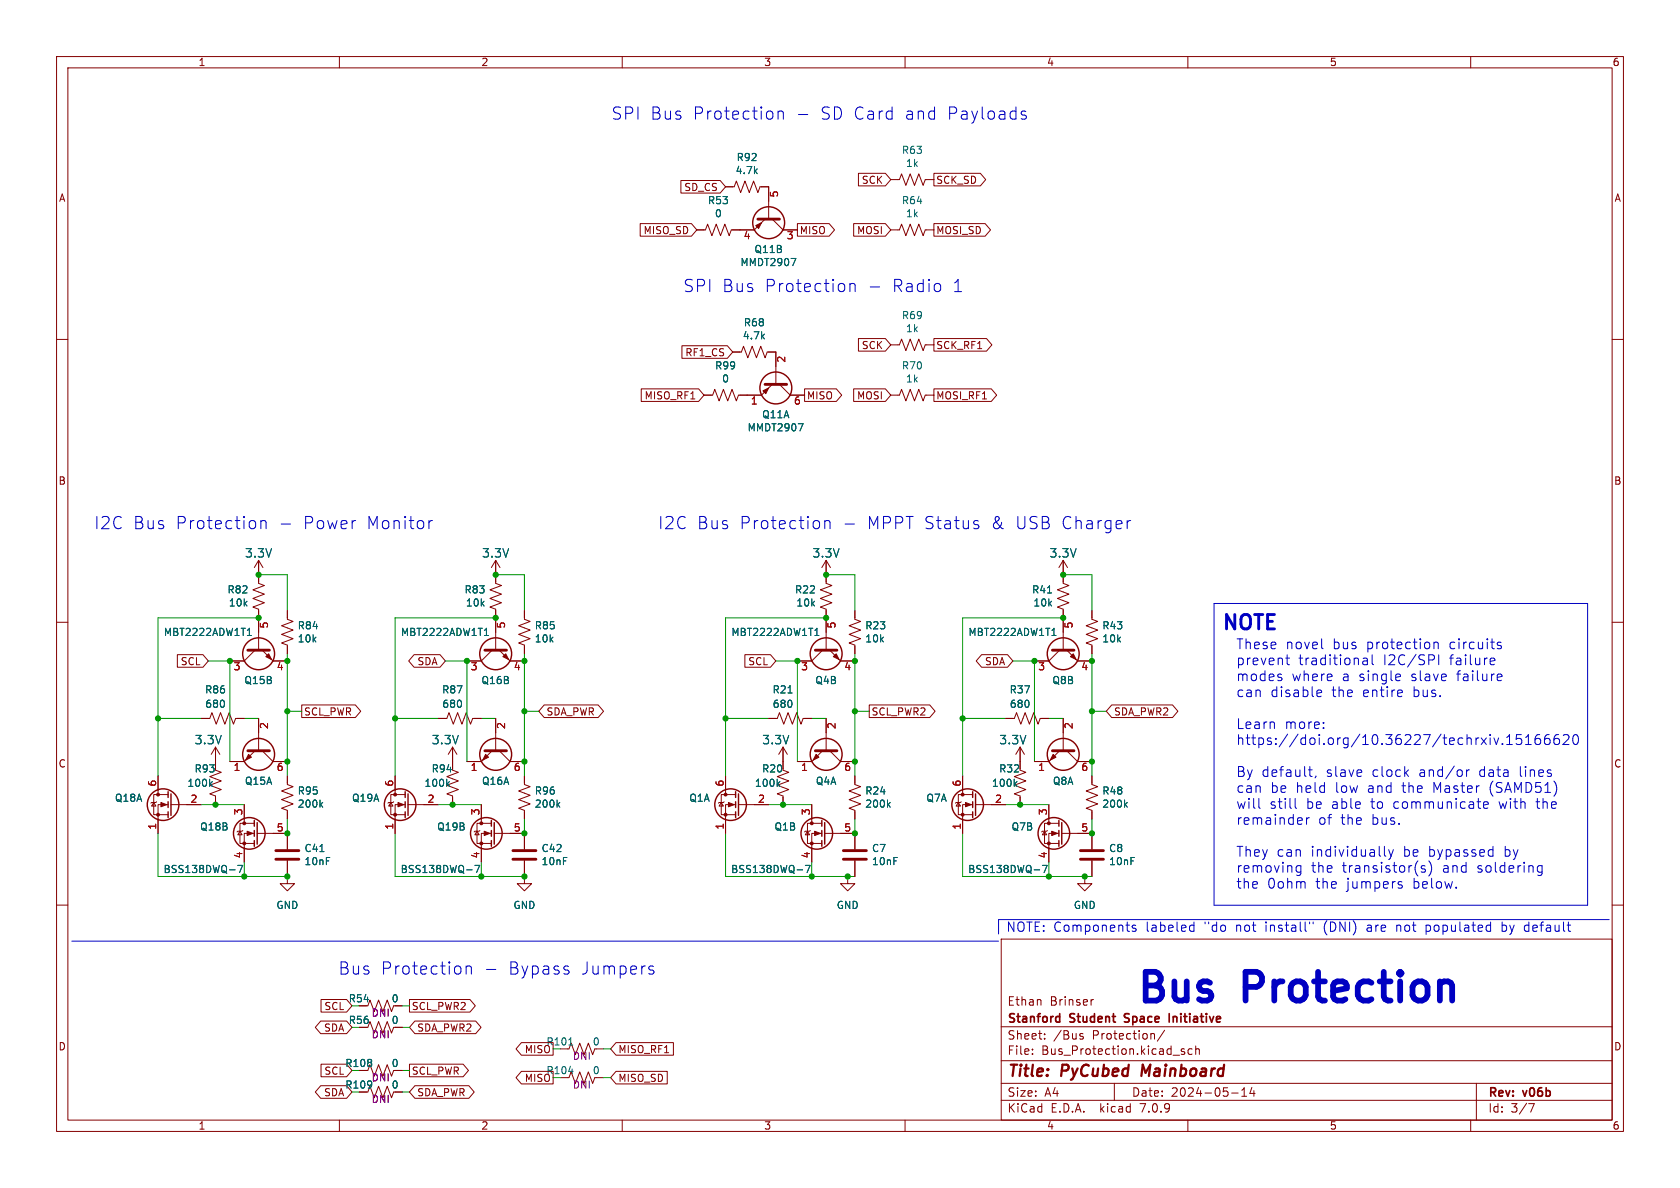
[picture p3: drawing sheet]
<svg xmlns="http://www.w3.org/2000/svg" width="297mm" height="210mm" viewBox="0 0 297 210" stroke-linecap="round" stroke-linejoin="round" font-family="sans-serif">
<g fill="none" stroke="#840000" stroke-width=".18">
<path d="M10 10h277v190h-277zM12 12h273v186h-273zM60 10v2M110 10v2M160 10v2M210 10v2M260 10v2M113.2 39.5h9l1 1.1-1 1.2h-9zM120.4 31.9h6.9l1 1.1-1 1.1h-6.9zM128.3 33h1.5l.4-1 .7 2 .8-2 .8 2 .7-2 .8 2 .4-1h1.5v5.7M135.3 38.7l-2 1.9h-4l-.4 1.1-.8-2.1-.7 2.1-.8-2.1-.7 2.1-.8-2.1-.4 1h-1.5M136.5 38.7l1.9 1.9h2.6"/>
<path d="M141 39.5h5.6l.9 1.1-.9 1.2h-5.6zM150.9 39.5h5.6l1 1.1-1 1.2h-5.6zM151.8 30.6h4.7l1 1.2-1 1.1h-4.7zM157.5 31.8h1.5l.4-1.1 .7 2.1 .8-2.1 .8 2.1 .7-2.1 .8 2.1 .4-1h1.5M165.1 39.5h9.1l.9 1.1-.9 1.2h-9.1zM165.1 30.6h8.2l1 1.2-1 1.1h-8.2zM10 60h2M151.8 59.8h4.7l1 1.2-1 1.1h-4.7zM157.5 40.6h1.5l.4-1 .7 2.1 .8-2.1 .8 2.1 .7-2.1 .8 2.1 .4-1.1h1.5M165.1 59.8h9.3l1 1.2-1 1.1h-9.3zM285 60h2M113.4 68.7h10.1l1 1.2-1 1.1h-10.1z"/>
<path d="M120.6 61.1h8l.9 1.1-.9 1.1h-8zM129.5 62.2h1.6l.3-1 .8 2 .8-2 .7 2 .8-2 .8 2 .3-1h1.6v5.7M136.5 67.9l-1.9 2h-4l-.4 1-.8-2.1-.7 2.1-.8-2.1-.8 2.1-.7-2.1-.4 1.1h-1.5M137.8 67.9l1.9 2h2.5M142.2 68.7h5.7l.9 1.2-.9 1.1h-5.7zM150.9 68.7h5.6l1 1.2-1 1.1h-5.6zM157.5 61h1.5l.4-1.1 .7 2.1 .8-2.1 .8 2.1 .7-2.1 .8 2.1 .4-1h1.5M157.5 69.9h1.5l.4-1.1 .7 2.1 .8-2.1 .8 2.1 .7-2.1 .8 2.1 .4-1h1.5M165.1 68.7h10.1l1 1.2-1 1.1h-10.1zM45.7 99.1v4l1 .4-2 .8 2 .7-2 .8 2 .8-2 .7 1 .4v7.2M45.7 99.1l-.7 1.2M45.7 99.1l.8 1.2"/>
<path d="M87.6 99.1v4l1 .4-2 .8 2 .7-2 .8 2 .8-2 .7 1 .4v7.2M87.6 99.1l-.7 1.2M87.6 99.1l.8 1.2M146 99.1v4l1.1 .4-2.1 .8 2.1 .7-2.1 .8 2.1 .8-2.1 .7 1 .4v7.2M146 99.1l-.7 1.2M146 99.1l.8 1.2M188 99.1v4l1 .4-2.1 .8 2.1 .7-2.1 .8 2.1 .8-2.1 .7 1.1 .4v7.2M188 99.1l-.8 1.2M188 99.1l.7 1.2M10 110h2M31.4 115.7h4.5l.9 1.1-.9 1.2h-4.5zM45.1 114.9l-1.9 1.9h-2.6"/>
<path d="M46.4 114.9l1.9 1.9h2.5M50.8 108v1.5l1 .4-2 .7 2 .8-2 .7 2 .8-2 .8 1 .3v1.6M73.2 115.7h4.6l.9 1.1-.9 1.2h-4.6l-.9-1.2zM87 114.9l-1.9 1.9h-2.6M88.3 114.9l1.9 1.9h2.5M92.7 108v1.5l1 .4-2 .7 2 .8-2 .7 2 .8-2 .8 1 .3v1.6M131.7 115.7h4.5l1 1.1-1 1.2h-4.5zM145.4 114.9l-1.9 1.9h-2.5M146.7 114.9l1.9 1.9h2.5M151.1 108v1.5l1 .4-2 .7 2 .8-2 .7 2 .8-2 .8 1 .3v1.6M173.5 115.7h4.6l1 1.1-1 1.2h-4.6l-.9-1.2zM187.3 114.9l-1.9 1.9h-2.5"/>
<path d="M188.6 114.9l1.9 1.9h2.5M193 108v1.5l1.1 .4-2.1 .7 2.1 .8-2.1 .7 2.1 .8-2.1 .8 1 .3v1.6M285 110h2M27.9 137.2v3.3M35.6 127h1.5l.4-1 .7 2 .8-2 .8 2 .7-2 .8 2 .4-1h1.5M38.1 136.1l1 .4-2 .8 2 .7-2 .8 2 .8-2 .7 1 .4v1.5M38.1 132.1l-.8 1.3M38.1 132.1l.8 1.3M38.1 132.1v3.8M45.1 132.7l-1.9 1.9h-2.6M45.7 127v5.7M46.4 132.7l1.9 1.9h2.5"/>
<path d="M50.8 137.2v1.5l1 .4-2 .7 2 .8-2 .8 2 .7-2 .8 1 .4v1.5M53.3 124.6h9.5l1 1.1-1 1.1h-9.5zM69.8 137.2v3.3M77.5 127h1.5l.4-1 .7 2 .8-2 .8 2 .7-2 .8 2 .4-1h1.5M80 136.1l1 .4-2 .8 2 .7-2 .8 2 .8-2 .7 1 .4v1.5M80 132.1v3.8M80 132.1l-.8 1.3M80 132.1l.8 1.3M87 132.7l-1.9 1.9h-2.6M87.6 127v5.7M88.3 132.7l1.9 1.9h2.5M92.7 137.2v1.5l1 .4-2 .7 2 .8-2 .8 2 .7-2 .8 1 .4v1.5"/>
<path d="M96.2 124.6h9.5l1 1.1-1 1.1h-9.5l-1-1.1zM128.3 137.2v3.3M135.9 127h1.5l.4-1 .8 2 .7-2 .8 2 .7-2 .8 2 .4-1h1.5M138.4 132.1v4l1 .4-2 .8 2 .7-2 .8 2 .8-2 .7 1 .4v1.5M138.4 132.1l-.7 1.3M138.4 132.1l.8 1.3M145.4 132.7l-1.9 1.9h-2.5M146 127v5.7M146.7 132.7l1.9 1.9h2.5M151.1 137.2v1.5l1 .4-2 .7 2 .8-2 .8 2 .7-2 .8 1 .4v1.5M153.7 124.6h10.7l.9 1.1-.9 1.1h-10.7zM170.2 137.2v3.3"/>
<path d="M177.8 127h1.5l.4-1 .8 2 .7-2 .8 2 .8-2 .7 2 .4-1h1.5M180.3 132.1v4l1.1 .4-2.1 .8 2.1 .7-2.1 .8 2.1 .8-2.1 .7 1 .4v1.5M180.3 132.1l-.7 1.3M180.3 132.1l.8 1.3M187.3 132.7l-1.9 1.9h-2.5M188 127v5.7M188.6 132.7l1.9 1.9h2.5M193 137.2v1.5l1.1 .4-2.1 .7 2.1 .8-2.1 .8 2.1 .7-2.1 .8 1 .4v1.5M196.5 124.6h10.8l.9 1.1-.9 1.1h-10.8l-.9-1.1zM10 160h2M27.2 141.9l.4 .6h-.8zM27.7 141.7l-.1 .2h-.8l-.1 .1"/>
<path d="M29.7 142.2h-1.8v5.1M29.7 140.5h-2.5v3.5h2.5M30.2 142.2h5.4M42.4 146.9l.4 .7h-.8zM42.9 146.8l-.1 .1h-.8l-.1 .2M43.2 142.2v3.3M45 147.3h-1.8v5.1M45 145.5h-2.6v3.6h2.6M45.5 147.3h5.3v2.8M50.8 152.1v4.1h1.3l-1.3 1.3-1.3-1.3h1.3M69.1 141.9l.4 .6h-.8zM69.6 141.7l-.1 .2h-.8l-.1 .1"/>
<path d="M71.6 142.2h-1.8v5.1M71.6 140.5h-2.5v3.5h2.5M72.1 142.2h5.4M84.3 146.9l.4 .7h-.8zM84.8 146.8l-.1 .1h-.8l-.1 .2M85.1 142.2v3.3M86.9 147.3h-1.8v5.1M86.9 145.5h-2.6v3.6h2.6M87.4 147.3h5.3v2.8M92.7 152.1v4.1h1.3l-1.3 1.3-1.3-1.3h1.3M127.5 141.9l.4 .6h-.8zM128 141.7l-.1 .2h-.8l-.1 .1"/>
<path d="M130 142.2h-1.7v5.1M130 140.5h-2.5v3.5h2.5M130.6 142.2h5.3M142.7 146.9l.4 .7h-.7zM143.3 146.8l-.2 .1h-.7l-.2 .2M143.5 142.2v3.3M145.3 147.3h-1.8v5.1M145.3 145.5h-2.6v3.6h2.6M145.8 147.3h5.3v2.8M149.9 154.9v1.3h1.2l-1.2 1.3-1.3-1.3h1.3M151.1 152.1v2.8M169.4 141.9l.4 .6h-.8z"/>
<path d="M169.9 141.7l-.1 .2h-.8l-.1 .1M172 142.2h-1.8v5.1M172 140.5h-2.6v3.5h2.6M172.5 142.2h5.3M184.7 146.9l.3 .7h-.7zM185.2 146.8l-.2 .1h-.7l-.2 .2M185.4 142.2v3.3M187.2 147.3h-1.8v5.1M187.2 145.5h-2.5v3.6h2.5M187.7 147.3h5.3v2.8M191.8 154.9v1.3h1.2l-1.2 1.3-1.3-1.3h1.3M193 152.1v2.8"/>
<path d="M285 160h2M56.8 176.7h4.5l.9 1.1-.9 1.1h-4.5zM65 177.8l.4-1 .8 2 .7-2 .8 2 .8-2 .7 2 .4-1M69.8 177.8h1.3M72.4 176.7h10.7l.9 1.1-.9 1.1h-10.7zM177 166h108v32h-108zM193.3 176.7l-.3 .1-.1 .2M56.7 180.5h4.6l.9 1.1-.9 1.1h-4.6l-1-1.1zM56.7 191.9h4.6l.9 1.1-.9 1.2h-4.6l-1-1.2zM56.8 188.1h4.5l.9 1.1-.9 1.1h-4.5zM60 198v2M65 189.2l.4-1 .8 2 .7-2 .8 2 .8-2 .7 2 .4-1"/>
<path d="M65 193l.4-1 .8 2.1 .7-2.1 .8 2.1 .8-2.1 .7 2.1 .4-1.1M65 181.6l.4-1 .8 2 .7-2 .8 2 .8-2 .7 2 .4-1M69.8 189.2h1.3M69.8 193h1.3M69.8 181.6h1.3M72.4 188.1h9.5l.9 1.1-.9 1.1h-9.5zM73.3 191.9h9.6l.9 1.1-.9 1.2h-9.6l-.9-1.2zM73.3 180.5h10.8l.9 1.1-.9 1.1h-10.8l-.9-1.1zM92.2 184.3h5.6v2.2h-5.6l-1-1.1zM92.2 189.4h5.6v2.2h-5.6l-1-1.1zM100.6 190.5l.4-1 .7 2 .8-2 .8 2 .7-2 .8 2 .4-1M100.6 185.4l.4-1 .7 2 .8-2 .8 2 .7-2 .8 2 .4-1"/>
<path d="M105.4 185.4h1.3M105.4 190.5h1.3M108.9 184.3h10.2v2.2h-10.2l-1-1.1zM108.9 189.4h9.1v2.2h-9.1l-1-1.1zM110 198v2M160 198v2M177 194.5h108M177 191.5h108M177 187.5h108M177 181.5h108M182.5 186.3v.1M182.5 185.5v.1"/>
<path d="M184.7 183.6v.1M184.7 182.8v.1M191 183.1l.3 .1 .2 .2v.2l-.5 .1M191 182.8h.5M197 191.5v3M203.9 182.7l.2 .2v.8M205.9 182.1l-1.3 2M209.4 185.5l-.4-.1-.2 .2 .1 .2 .5 .2v.3h-.6M210 198v2M210.7 185.5l-.4-.1-.3 .3v.4l.2 .2h.5M211.4 185.5l.2-.1 .4 .1v.9M211.4 184.9v1.5"/>
<path d="M217.7 193.2h1.2M219.5 193.8h.9M219.5 192.7l.5-.4v1.5M221.3 192.2l-.3 1.1h.9M221.7 192.8v1M260 198v2M261 191.5v6.5M270.2 195.1h1l-.6 1.5"/>
</g>
<path d="M202 188.2l-.2 2" fill="none" stroke="#840000" stroke-width=".4"/>
<path d="M186.9 179.7l.4 .1M187.3 179.2v1.5M206.7 179.2v1.5M187.3 180.6l-.4 .1M198.8 180.6l.2 .1" fill="none" stroke="#840000" stroke-width=".3"/>
<g fill="none" stroke="#840000" stroke-width=".51">
<path d="M134 38.7h3.8M135.3 67.9h3.8M43.8 114.9h3.8M85.7 114.9h3.8M144.1 114.9h3.9M186.1 114.9h3.8M43.8 132.7h3.8M85.7 132.7h3.8M144.1 132.7h3.9M186.1 132.7h3.8M48.8 151.9h4M48.8 150.4h4"/>
<path d="M90.7 151.9h4M90.7 150.4h4M149.1 151.9h4.1M149.1 150.4h4.1M191 151.9h4.1M191 150.4h4.1"/>
</g>
<g fill="#840000" stroke="#840000" stroke-width=".18">
<path d="M85.9 133.4l.5 .5-1.1 .5z"/>
<path d="M43.9 133.4l.5 .5-1 .5z"/>
<path d="M144 146.9l1 .4-1 .4z"/>
<path d="M185.9 146.9l1 .4-1 .4z"/>
<path d="M134.9 69.1l1-.5-.5 1z"/>
<path d="M144.3 133.4l.5 .5-1 .5z"/>
<path d="M147.3 116.1l.5-.5 .5 1z"/>
<path d="M128.8 141.9l1 .3-1 .4z"/>
<path d="M47 116.1l.5-.5 .5 1z"/>
<path d="M133.6 39.9l1-.5-.5 1z"/>
<path d="M88.9 116.1l.5-.5 .5 1z"/>
<path d="M170.7 141.9l1 .3-1 .4z"/>
<path d="M186.2 133.4l.5 .5-1 .5z"/>
<path d="M189.2 116.1l.5-.5 .5 1z"/>
<path d="M28.4 141.9l1.1 .3-1.1 .4z"/>
<path d="M85.6 146.9l1 .4-1 .4z"/>
<path d="M43.7 146.9l1 .4-1 .4z"/>
<path d="M70.4 141.9l1 .3-1 .4z"/>
<circle cx="143.5" cy="149.1" r=".25"/>
<circle cx="143.5" cy="145.5" r=".25"/>
<circle cx="185.4" cy="149.1" r=".25"/>
<circle cx="185.4" cy="145.5" r=".25"/>
<circle cx="128.3" cy="144" r=".25"/>
<circle cx="128.3" cy="140.5" r=".25"/>
<circle cx="170.2" cy="144" r=".25"/>
<circle cx="170.2" cy="140.5" r=".25"/>
<circle cx="27.9" cy="144" r=".25"/>
<circle cx="27.9" cy="140.5" r=".25"/>
<circle cx="85.1" cy="149.1" r=".25"/>
<circle cx="85.1" cy="145.5" r=".25"/>
<circle cx="43.2" cy="149.1" r=".25"/>
<circle cx="43.2" cy="145.5" r=".25"/>
<circle cx="69.8" cy="144" r=".25"/>
<circle cx="69.8" cy="140.5" r=".25"/>
</g>
<g fill="none" stroke="#840000" stroke-width=".25">
<path d="M29.7 140v1M71.6 140v1M130 140v1M172 140v1M29.7 141.7v1M29.7 143.5v1M30.2 140.3v3.8M45 145v1.1M45 146.8v1M45 148.6v1M45.5 145.4v3.8M71.6 141.7v1"/>
<path d="M71.6 143.5v1M72.1 140.3v3.8M86.9 145v1.1M86.9 146.8v1M86.9 148.6v1M87.4 145.4v3.8M130 141.7v1M130 143.5v1M130.6 140.3v3.8M145.3 145v1.1M145.3 146.8v1M145.3 148.6v1"/>
<path d="M145.8 145.4v3.8M172 141.7v1M172 143.5v1M172.5 140.3v3.8M187.2 145v1.1M187.2 146.8v1M187.2 148.6v1M187.7 145.4v3.8"/>
<circle cx="135.9" cy="39.4" r="2.82"/>
<circle cx="137.2" cy="68.6" r="2.82"/>
<circle cx="45.7" cy="115.6" r="2.82"/>
<circle cx="87.6" cy="115.6" r="2.82"/>
<circle cx="146" cy="115.6" r="2.82"/>
<circle cx="188" cy="115.6" r="2.82"/>
<circle cx="45.7" cy="133.3" r="2.82"/>
<circle cx="87.6" cy="133.3" r="2.82"/>
<circle cx="146" cy="133.3" r="2.82"/>
<circle cx="188" cy="133.3" r="2.82"/>
<circle cx="28.8" cy="142.2" r="2.79"/>
<circle cx="44.1" cy="147.3" r="2.79"/>
<circle cx="70.7" cy="142.2" r="2.79"/>
<circle cx="86" cy="147.3" r="2.79"/>
<circle cx="129.2" cy="142.2" r="2.79"/>
<circle cx="144.4" cy="147.3" r="2.79"/>
<circle cx="171.1" cy="142.2" r="2.79"/>
<circle cx="186.3" cy="147.3" r="2.79"/>
</g>
<g fill="none" stroke="#006464" stroke-width=".18">
<path d="M139.9 45.7h.8l-.5 1.3M141.1 74.9h.9l-.6 1.3M43.7 112.3h.7M44 111.3l.1-.2v1.2M85.6 112.3h.8M85.9 111.3l.1-.2v1.2M144.1 112.3h.7M144.3 111.3l.1-.2v1.2M185.2 104.8h.7M186 112.3h.7M186.2 111.3l.1-.2v1.2M37.2 138.5l.3 .5"/>
<path d="M37.5 138.2l-.4 .4M79.1 138.5l.4 .5M79.5 138.2l-.5 .4M137.5 138.5l.4 .5M137.9 138.2l-.5 .4M139.3 122.5h.7M179.4 138.5l.4 .5M179.8 138.2l-.5 .4M42 153h.9l-.6 1.2M56.6 150.5h.7M56.7 142.2l.4 .5M57.1 141.8l-.5 .5"/>
<path d="M84 153h.8l-.5 1.2M98.6 142.2l.4 .5M99 141.8l-.5 .5M142.4 153h.8l-.5 1.2M157 142.2l.4 .5M157.4 141.8l-.5 .5M184.3 153h.8l-.5 1.2M198.9 142.2l.4 .5M199.3 141.8l-.5 .5M100.5 189.4h.8M100.5 184.7h.8"/>
</g>
<g fill="none" stroke="#0000c2" stroke-width=".18">
<path d="M137.6 19.6v1.5M137.6 19.8a.54 .54 0 0 1 .9 .1v1.2M180.6 19.7l.2-.1 .6 .1M141.2 20.2h1.6M180.6 20.2l.8 .3 .1 .2-.1 .3-.7 .1M150.3 50.1v1.4M150.3 50.3a.54 .54 0 0 1 .9 .1v1.1M153.9 50.7h1.6M46.1 92v1.5M46.1 92.2a.54 .54 0 0 1 .9 .1v1.2M49.7 92.6h1.7M75.8 92v1.5"/>
<path d="M76.4 92a.55 .55 0 0 0-.6 .4M145.8 92.2a.54 .54 0 0 1 .9 .1v1.2M145.8 92v1.5M149.4 92.6h1.7M172.7 92.7l.4 .3-.1 .4-.3 .1M172.7 92l.3 .1M199.9 92l-.4 .1M214.6 106.7h66.1v53.3h-66.1zM226.4 119.7l.2 .3-.2 .3M226.4 119.2h.2M227.3 116.3h.7M227.6 115.8v1.5v.1l.4 .1"/>
<path d="M233.7 114.6l.2 .1M241 116.4h.7v1.1M241.7 116.8h-.5a.34 .34 0 0 0-.3 .4 .34 .34 0 0 0 .3 .3l.5-.1M242.6 115.8v1.5l.2 .2M247.3 119.2h.2l.1 .4-.9 .1M253.5 113.5v1.2M253.5 113.7a.43 .43 0 0 1 .8 .1v.9M253.5 115.9v.6M254.3 115.8v1.7M263.7 116.3l.5 .1 .1 .4-.9 .1M264.2 117.4l-.5 .1M264.7 113.8l.1 .2 .4 .1 .2 .2-.2 .4-.5-.1"/>
<path d="M264.9 119.2h.5l.1 .4-.8 .1M265.4 113.6l-.5-.1-.2 .3M231.3 136.1h.7M231.6 137v.2l.4 .1M232.6 137.2l-.1 .3M232.9 122.1l.5-.1 .2 .1v.3l-.8 .2M232.9 123.1h.7M234 128.6v.2M234 127.7v.2M247.5 120.2l-.2 .1M247.7 122l.1 .1 .1 .3-.8 .2M247.8 123.1h-.1"/>
<path d="M259.3 136.1v1.2M259.8 136.1l-.4 .1-.1 .2M265.4 120.2l-.5 .1M265.6 131.4v.2M266.4 131.6h1M266.4 130.4l.5-.5v1.7M268.9 129.9h-.8l-.1 .8 .3-.2 .6 .1 .1 .3-.1 .5-.2 .2h-.4l-.3-.2M269.7 131.6h1M269.7 130.4l.5-.5v1.7M272.2 129.9a.69 .69 0 0 0-.8 .7v.7l.1 .2 .5 .1 .3-.2 .1-.5-.2-.3-.5-.1-.3 .4M273.9 129.9a.7 .7 0 0 0-.9 .7v.7l.2 .2 .5 .1 .3-.2v-.5l-.1-.3-.5-.1-.4 .4M275.5 129.9a.7 .7 0 0 0-.8 .7v.7l.2 .2 .5 .1 .2-.2 .1-.5-.2-.3-.5-.1-.3 .4"/>
<path d="M276.4 130l.2-.1h.6a.47 .47 0 0 1 .1 .7l-1 1h1.1M278.2 130l.4-.1a1.09 1.09 0 0 1 0 1.7h-.1a1.06 1.06 0 0 1-.3-1.6zM222.5 141.1v1.5l.3 .3M229 141.1v1.5l.2 .3M229.1 153.9l.4 .3 .5-.1M230 153v1.4l-.2 .3M230 153.1l-.5-.1-.4 .4M231 144.6v1.1M231.5 144.6h-.4l-.1 .3M244.7 149.6v1.5l.3 .3M245.5 150.2l.4 1.2M245.9 151.4l-.2 .4"/>
<path d="M246.3 150.2l-.4 1.2M247.4 156.4l.4 .1 .1 .3-.2 .2h-.4M247.4 155.8l.4 .1M251.9 153.1l-.4-.1-.2 .3v.2l.6 .2v.4h-.6M253 152.9l.1 .8-.4 1.1M262.3 142.3l.8-.2-.1-.3-.5-.1-.2 .3 .1 .8h.6M263.8 150.2l.1 .1M263.9 149.6v1.8M263.9 151.3l-.1 .1M271.9 154l.2 .2 .5-.1M272.6 153.1l-.5-.1-.2 .2M272.6 153v1.4a.48 .48 0 0 1-.7 .3"/>
<path d="M12.7 166.4h163.8M82.4 170.8v1.4M82.4 171a.54 .54 0 0 1 .9 .1v1.1M86 171.4h1.7M100.5 171.6l.1 .2-.1 .3M115 170.8l.5 .1M115 171.5l.5 .1 .1 .3-.3 .3h-.4M200.8 163.6l-.4-.1-.3 .3 .1 .2 .6 .2v.4h-.7M210.6 163.5l.5 .1M211.1 164.6h-.5M211.1 163v1.6M231.5 163v.3"/>
<path d="M232.1 163v.3M265.6 163v1.6M265.6 164.6h.1M265.7 163.5l-.1 .1M269.5 164.3l.3 .3M269.8 163.5l-.3 .4M284.5 162.6h-108v2.5"/>
</g>
<g fill="none" stroke="#009600" stroke-width=".18">
<path d="M36.8 116.8h3.8v17.8M45.7 101.6h5.1v6.4M45.7 109.2h-17.8v28M50.8 115.6v21.6M78.7 116.8h3.8v17.8M87.6 109.2h-17.8v28M87.6 101.6h5.1v6.4M92.7 115.6v21.6M137.2 116.8h3.8v17.8M146 109.2h-17.7v28M146 101.6h5.1v6.4M151.1 115.6v21.6"/>
<path d="M179.1 116.8h3.8v17.8M188 109.2h-17.8v28M188 101.6h5v6.4M193 115.6v21.6M27.9 127h7.7M43.2 127h2.5M50.8 125.7h2.5M69.8 127h7.7M85.1 127h2.5M92.7 125.7h2.5M128.3 127h7.6M143.5 127h2.5"/>
<path d="M151.1 125.7h2.6M170.2 127h7.6M185.4 127h2.6M193 125.7h2.6M27.9 147.3v7.6h22.9M35.6 142.2h7.6M43.2 152.4v2.5M50.8 144.8v2.5M69.8 147.3v7.6h22.9M77.5 142.2h7.6M85.1 152.4v2.5M92.7 144.8v2.5"/>
<path d="M128.3 147.3v7.6h22.8M135.9 142.2h7.6M143.5 152.4v2.5M151.1 144.8v2.5M170.2 147.3v7.6h22.8M177.8 142.2h7.6M185.4 152.4v2.5M193 144.8v2.5M71.1 177.8h1.3M71.1 193h1.3M71.1 181.6h1.3M71.1 189.2h1.3"/>
<path d="M106.7 185.4h1.2M106.7 190.5h1.2"/>
</g>
<g fill="#009600" stroke="#009600" stroke-width=".18">
<circle cx="92.7" cy="147.3" r=".46"/>
<circle cx="92.7" cy="154.9" r=".46"/>
<circle cx="149.9" cy="154.9" r=".46"/>
<circle cx="151.1" cy="147.3" r=".46"/>
<circle cx="128.3" cy="127" r=".46"/>
<circle cx="138.4" cy="142.2" r=".46"/>
<circle cx="146" cy="101.6" r=".46"/>
<circle cx="146" cy="109.2" r=".46"/>
<circle cx="143.5" cy="154.9" r=".46"/>
<circle cx="92.7" cy="125.7" r=".46"/>
<circle cx="92.7" cy="116.8" r=".46"/>
<circle cx="69.8" cy="127" r=".46"/>
<circle cx="82.5" cy="116.8" r=".46"/>
<circle cx="87.6" cy="109.2" r=".46"/>
<circle cx="87.6" cy="101.6" r=".46"/>
<circle cx="92.7" cy="134.6" r=".46"/>
<circle cx="50.8" cy="147.3" r=".46"/>
<circle cx="50.8" cy="134.6" r=".46"/>
<circle cx="85.1" cy="154.9" r=".46"/>
<circle cx="50.8" cy="116.8" r=".46"/>
<circle cx="50.8" cy="125.7" r=".46"/>
<circle cx="40.6" cy="116.8" r=".46"/>
<circle cx="27.9" cy="127" r=".46"/>
<circle cx="45.7" cy="109.2" r=".46"/>
<circle cx="45.7" cy="101.6" r=".46"/>
<circle cx="50.8" cy="154.9" r=".46"/>
<circle cx="43.2" cy="154.9" r=".46"/>
<circle cx="80" cy="142.2" r=".46"/>
<circle cx="38.1" cy="142.2" r=".46"/>
<circle cx="151.1" cy="125.7" r=".46"/>
<circle cx="141" cy="116.8" r=".46"/>
<circle cx="151.1" cy="116.8" r=".46"/>
<circle cx="170.2" cy="127" r=".46"/>
<circle cx="151.1" cy="134.6" r=".46"/>
<circle cx="193" cy="125.7" r=".46"/>
<circle cx="193" cy="116.8" r=".46"/>
<circle cx="188" cy="109.2" r=".46"/>
<circle cx="191.8" cy="154.9" r=".46"/>
<circle cx="185.4" cy="154.9" r=".46"/>
<circle cx="193" cy="134.6" r=".46"/>
<circle cx="193" cy="147.3" r=".46"/>
<circle cx="188" cy="101.6" r=".46"/>
<circle cx="180.3" cy="142.2" r=".46"/>
<circle cx="182.9" cy="116.8" r=".46"/>
</g>
<g font-size="7.1" fill="#0000c2">
<text x="200.7" y="177.6">Bus</text>
<text x="220.4" y="177.6">Protection</text>
</g>
<text font-size="3.5" fill="#0000c2" x="215.9" y="111.5">NOTE</text>
<g font-size="3" fill="#0000c2">
<text x="107.9" y="21.3">SPI Bus</text>
<text x="122.4" y="21.3">Protection</text>
<text x="145" y="21.3">SD Card</text>
<text x="159.9" y="21.3">and</text>
<text x="167.4" y="21.3">Payloads</text>
<text x="120.6" y="51.8">SPI Bus</text>
<text x="135.1" y="51.8">Protection</text>
<text x="157.7" y="51.8">Radio</text>
<text x="168.4" y="51.8">1</text>
<text x="16.5" y="93.7">I2C</text>
<text x="23.4" y="93.7">Bus</text>
<text x="31" y="93.7">Protection</text>
<text x="53.5" y="93.7">Power</text>
<text x="64.8" y="93.7">Monitor</text>
<text x="116.2" y="93.7">I2C</text>
<text x="123.1" y="93.7">Bus</text>
<text x="130.6" y="93.7">Protection</text>
<text x="153.2" y="93.7">MPPT Status</text>
<text x="175.2" y="93.7">&amp;</text>
<text x="179.5" y="93.7">USB Charger</text>
<text x="59.7" y="172.5">Bus</text>
<text x="67.2" y="172.5">Protection</text>
<text x="89.8" y="172.5">Bypass</text>
<text x="102.7" y="172.5">Jumpers</text>
</g>
<g font-size="2.8" fill="#840000">
<text x="178" y="190.9">Title:</text>
<text x="187.7" y="190.9">PyCubed</text>
<text x="202.6" y="190.9">Mainboard</text>
</g>
<g font-size="2.4" fill="#0000c2">
<text x="218.4" y="114.9">These</text>
<text x="218.4" y="117.7">prevent</text>
<text x="227.2" y="114.9">novel</text>
<text x="229.5" y="117.7">traditional</text>
<text x="235.6" y="114.9">bus</text>
<text x="241.6" y="114.9">protection</text>
<text x="244.5" y="117.7">I2C/SPI</text>
<text x="256.3" y="117.7">failure</text>
<text x="256.3" y="114.9">circuits</text>
<text x="218.4" y="120.5">modes</text>
<text x="218.4" y="123.4">can</text>
<text x="224.6" y="123.4">disable</text>
<text x="228.3" y="120.5">where</text>
<text x="235.4" y="123.4">the</text>
<text x="237.3" y="120.5">a single</text>
<text x="241" y="123.4">entire</text>
<text x="249.6" y="120.5">slave</text>
<text x="249.9" y="123.4">bus.</text>
<text x="257.8" y="120.5">failure</text>
<text x="218.4" y="129">Learn</text>
<text x="218.4" y="131.8">https://doi.org/10.36227/techrxiv.15166620</text>
<text x="227.1" y="129">more:</text>
<text x="218.4" y="137.5">By default,</text>
<text x="234.4" y="137.5">slave</text>
<text x="242.6" y="137.5">clock</text>
<text x="251" y="137.5">and/or</text>
<text x="261.7" y="137.5">data</text>
<text x="268.9" y="137.5">lines</text>
<text x="218.4" y="140.3">can</text>
<text x="218.4" y="143.1">will</text>
<text x="224.4" y="143.1">still</text>
<text x="224.6" y="140.3">be</text>
<text x="229.1" y="140.3">held</text>
<text x="230.9" y="143.1">be</text>
<text x="235.5" y="143.1">able</text>
<text x="236.1" y="140.3">low</text>
<text x="241.9" y="140.3">and</text>
<text x="242.5" y="143.1">to</text>
<text x="246.5" y="143.1">communicate</text>
<text x="248.1" y="140.3">the</text>
<text x="253.6" y="140.3">Master</text>
<text x="263.7" y="140.3">(SAMD51)</text>
<text x="265.3" y="143.1">with</text>
<text x="272" y="143.1">the</text>
<text x="218.4" y="145.9">remainder</text>
<text x="233" y="145.9">of</text>
<text x="237" y="145.9">the</text>
<text x="242.5" y="145.9">bus.</text>
<text x="218.4" y="151.6">They</text>
<text x="218.4" y="154.4">removing</text>
<text x="225.6" y="151.6">can</text>
<text x="231.7" y="154.4">the</text>
<text x="231.8" y="151.6">individually</text>
<text x="237.3" y="154.4">transistor(s)</text>
<text x="248.1" y="151.6">be</text>
<text x="252.7" y="151.6">bypassed</text>
<text x="255.1" y="154.4">and</text>
<text x="261.3" y="154.4">soldering</text>
<text x="266.1" y="151.6">by</text>
<text x="218.4" y="157.2">the</text>
<text x="224" y="157.2">0ohm</text>
<text x="232.6" y="157.2">the</text>
<text x="238.1" y="157.2">jumpers</text>
<text x="249.9" y="157.2">below.</text>
</g>
<g font-size="2.3" fill="#0000c2">
<text x="177.8" y="164.9">NOTE: Components</text>
<text x="202.6" y="164.9">labeled</text>
<text x="213" y="164.9">&quot;do</text>
<text x="218.6" y="164.9">not</text>
<text x="224" y="164.9">install&quot;</text>
<text x="234.4" y="164.9">(DNI)</text>
<text x="242.1" y="164.9">are</text>
<text x="247.5" y="164.9">not</text>
<text x="252.8" y="164.9">populated</text>
<text x="266.3" y="164.9">by</text>
<text x="270.5" y="164.9">default</text>
</g>
<g font-size="2.1" fill="#006464">
<text x="43.2" y="98.8">3.3V</text>
<text x="85.1" y="98.8">3.3V</text>
<text x="143.5" y="98.8">3.3V</text>
<text x="185.5" y="98.8">3.3V</text>
<text x="34.3" y="131.8">3.3V</text>
<text x="76.2" y="131.8">3.3V</text>
<text x="134.7" y="131.8">3.3V</text>
<text x="176.6" y="131.8">3.3V</text>
</g>
<g font-size="2.1" fill="#840000">
<text x="178" y="178">Ethan</text>
<text x="185.6" y="178">Brinser</text>
<text x="178" y="184">Sheet:</text>
<text x="178" y="181.2">Stanford</text>
<text x="186.2" y="184">/Bus</text>
<text x="189.2" y="181.2">Student</text>
<text x="193.2" y="184">Protection/</text>
<text x="199.5" y="181.2">Space</text>
<text x="207.9" y="181.2">Initiative</text>
<text x="178" y="186.7">File:</text>
<text x="184.1" y="186.7">Bus_Protection.kicad_sch</text>
<text x="178" y="196.9">KiCad</text>
<text x="178" y="194.1">Size:</text>
<text x="184.7" y="194.1">A4</text>
<text x="185.7" y="196.9">E.D.A.</text>
<text x="194.6" y="196.9">kicad</text>
<text x="200" y="194.1">Date:</text>
<text x="201.8" y="196.9">7.0.9</text>
<text x="207" y="194.1">2024-05-14</text>
<text x="263" y="194.3">Rev:</text>
<text x="263" y="196.9">Id:</text>
<text x="267.1" y="196.9">3/7</text>
<text x="269.4" y="194.3">v06b</text>
</g>
<g font-size="1.8" fill="#840000">
<text x="35" y="11.9">1</text>
<text x="85" y="11.9">2</text>
<text x="135" y="11.9">3</text>
<text x="185" y="11.9">4</text>
<text x="235" y="11.9">5</text>
<text x="285" y="11.9">6</text>
<text x="10.3" y="35.9">A</text>
<text x="120.9" y="34">SD_CS</text>
<text x="152.3" y="32.7">SCK</text>
<text x="165.4" y="32.7">SCK_SD</text>
<text x="285.3" y="35.9">A</text>
<text x="113.7" y="41.6">MISO_SD</text>
<text x="141.3" y="41.6">MISO</text>
<text x="151.4" y="41.6">MOSI</text>
<text x="165.4" y="41.6">MOSI_SD</text>
<text x="121.1" y="63.2">RF1_CS</text>
<text x="152.3" y="61.9">SCK</text>
<text x="165.4" y="61.9">SCK_RF1</text>
<text x="113.9" y="70.8">MISO_RF1</text>
<text x="142.6" y="70.8">MISO</text>
<text x="151.4" y="70.8">MOSI</text>
<text x="165.4" y="70.8">MOSI_RF1</text>
<text x="10.3" y="85.9">B</text>
<text x="285.3" y="85.9">B</text>
<text x="31.8" y="117.8">SCL</text>
<text x="73.7" y="117.8">SDA</text>
<text x="132.2" y="117.8">SCL</text>
<text x="174" y="117.8">SDA</text>
<text x="53.7" y="126.7">SCL_PWR</text>
<text x="96.5" y="126.7">SDA_PWR</text>
<text x="154" y="126.7">SCL_PWR2</text>
<text x="196.8" y="126.7">SDA_PWR2</text>
<text x="10.3" y="135.9">C</text>
<text x="285.3" y="135.9">C</text>
<text x="57.2" y="178.8">SCL</text>
<text x="61.6" y="177.4">R54</text>
<text x="72.7" y="178.8">SCL_PWR2</text>
<text x="10.3" y="185.9">D</text>
<text x="57.2" y="182.6">SDA</text>
<text x="61.6" y="181.2">R56</text>
<text x="73.7" y="182.6">SDA_PWR2</text>
<text x="285.3" y="185.9">D</text>
<text x="57.2" y="190.2">SCL</text>
<text x="60.9" y="188.8">R108</text>
<text x="72.7" y="190.2">SCL_PWR</text>
<text x="92.7" y="186.4">MISO</text>
<text x="92.7" y="191.5">MISO</text>
<text x="109.2" y="186.4">MISO_RF1</text>
<text x="109.2" y="191.5">MISO_SD</text>
<text x="57.2" y="194">SDA</text>
<text x="60.9" y="192.6">R109</text>
<text x="73.7" y="194">SDA_PWR</text>
<text x="35" y="199.9">1</text>
<text x="85" y="199.9">2</text>
<text x="135" y="199.9">3</text>
<text x="185" y="199.9">4</text>
<text x="235" y="199.9">5</text>
<text x="285" y="199.9">6</text>
</g>
<g font-size="1.8" fill="#006464">
<text x="130.1" y="28.7">R92</text>
<text x="159.3" y="27.4">R63</text>
<text x="160.1" y="29.7">1k</text>
<text x="130" y="31">4.7k</text>
<text x="125.1" y="36.3">R53</text>
<text x="126.3" y="38.6">0</text>
<text x="159.3" y="36.3">R64</text>
<text x="160.1" y="38.6">1k</text>
<text x="130.8" y="47.2">MMDT2907</text>
<text x="133.3" y="44.9">Q11B</text>
<text x="131.4" y="57.9">R68</text>
<text x="159.3" y="56.6">R69</text>
<text x="160.1" y="58.9">1k</text>
<text x="126.3" y="65.5">R99</text>
<text x="131.2" y="60.2">4.7k</text>
<text x="159.3" y="65.5">R70</text>
<text x="127.6" y="67.8">0</text>
<text x="160.1" y="67.8">1k</text>
<text x="132.1" y="76.5">MMDT2907</text>
<text x="134.6" y="74.1">Q11A</text>
<text x="40.1" y="105.1">R82</text>
<text x="40.4" y="107.4">10k</text>
<text x="82" y="105.1">R83</text>
<text x="82.3" y="107.4">10k</text>
<text x="140.4" y="105.1">R22</text>
<text x="140.7" y="107.4">10k</text>
<text x="182.4" y="105.1">R41</text>
<text x="182.6" y="107.4">10k</text>
<text x="28.9" y="112.6">MBT2222ADW1T1</text>
<text x="52.5" y="113.8">10k</text>
<text x="52.5" y="111.5">R84</text>
<text x="70.8" y="112.6">MBT2222ADW1T1</text>
<text x="94.4" y="113.8">10k</text>
<text x="94.4" y="111.5">R85</text>
<text x="129.2" y="112.6">MBT2222ADW1T1</text>
<text x="152.9" y="113.8">10k</text>
<text x="152.9" y="111.5">R23</text>
<text x="171.1" y="112.6">MBT2222ADW1T1</text>
<text x="194.8" y="113.8">10k</text>
<text x="194.8" y="111.5">R43</text>
<text x="36.2" y="122.8">R86</text>
<text x="36.2" y="125.3">680</text>
<text x="43.1" y="121.1">Q15B</text>
<text x="78.1" y="122.8">R87</text>
<text x="78.1" y="125.3">680</text>
<text x="85" y="121.1">Q16B</text>
<text x="136.5" y="122.8">R21</text>
<text x="136.5" y="125.3">680</text>
<text x="144" y="121.1">Q4B</text>
<text x="178.4" y="122.8">R37</text>
<text x="178.4" y="125.3">680</text>
<text x="186" y="121.1">Q8B</text>
<text x="34.3" y="136.8">R93</text>
<text x="76.2" y="136.8">R94</text>
<text x="134.6" y="136.8">R20</text>
<text x="176.5" y="136.8">R32</text>
<text x="20.2" y="141.9">Q18A</text>
<text x="33" y="139.3">100k</text>
<text x="43.2" y="138.9">Q15A</text>
<text x="52.5" y="140.7">R95</text>
<text x="52.5" y="143">200k</text>
<text x="62.1" y="141.9">Q19A</text>
<text x="74.9" y="139.3">100k</text>
<text x="85.1" y="138.9">Q16A</text>
<text x="94.4" y="140.7">R96</text>
<text x="94.4" y="143">200k</text>
<text x="121.8" y="141.9">Q1A</text>
<text x="133.4" y="139.3">100k</text>
<text x="144.1" y="138.9">Q4A</text>
<text x="152.9" y="140.7">R24</text>
<text x="152.9" y="143">200k</text>
<text x="163.7" y="141.9">Q7A</text>
<text x="175.3" y="139.3">100k</text>
<text x="186" y="138.9">Q8A</text>
<text x="194.8" y="140.7">R48</text>
<text x="194.8" y="143">200k</text>
<text x="35.3" y="147">Q18B</text>
<text x="77.2" y="147">Q19B</text>
<text x="136.8" y="147">Q1B</text>
<text x="178.7" y="147">Q7B</text>
<text x="28.8" y="154.5">BSS138DWQ-7</text>
<text x="53.7" y="150.8">C41</text>
<text x="53.7" y="153.1">10nF</text>
<text x="70.7" y="154.5">BSS138DWQ-7</text>
<text x="95.6" y="150.8">C42</text>
<text x="95.6" y="153.1">10nF</text>
<text x="129.1" y="154.5">BSS138DWQ-7</text>
<text x="154.1" y="150.8">C7</text>
<text x="154.1" y="153.1">10nF</text>
<text x="171.1" y="154.5">BSS138DWQ-7</text>
<text x="196" y="150.8">C8</text>
<text x="196" y="153.1">10nF</text>
<text x="48.8" y="160.9">GND</text>
<text x="90.7" y="160.9">GND</text>
<text x="147.8" y="160.9">GND</text>
<text x="189.7" y="160.9">GND</text>
<text x="69.1" y="177.4">0</text>
<text x="69.1" y="181.2">0</text>
<text x="104.7" y="185">0</text>
<text x="65.6" y="191.4">DNI</text>
<text x="69.1" y="188.8">0</text>
<text x="104.7" y="190.1">0</text>
<text x="69.1" y="192.6">0</text>
</g>
<g font-size="1.8" fill="#a90000">
<text x="137.9" y="35" transform="rotate(-90 137.9 35)">5</text>
<text x="131.4" y="42.6">4</text>
<text x="139" y="42.6">3</text>
<text x="139.1" y="64.2" transform="rotate(-90 139.1 64.2)">2</text>
<text x="132.6" y="71.8">1</text>
<text x="140.3" y="71.8">6</text>
<text x="47.7" y="111.2" transform="rotate(-90 47.7 111.2)">5</text>
<text x="89.6" y="111.2" transform="rotate(-90 89.6 111.2)">5</text>
<text x="148" y="111.2" transform="rotate(-90 148 111.2)">5</text>
<text x="189.9" y="111.2" transform="rotate(-90 189.9 111.2)">5</text>
<text x="41.2" y="118.8">3</text>
<text x="48.8" y="118.8">4</text>
<text x="83.1" y="118.8">3</text>
<text x="90.7" y="118.8">4</text>
<text x="141.5" y="118.8">3</text>
<text x="149.2" y="118.8">4</text>
<text x="183.4" y="118.8">3</text>
<text x="191.1" y="118.8">4</text>
<text x="47.7" y="129" transform="rotate(-90 47.7 129)">2</text>
<text x="89.6" y="129" transform="rotate(-90 89.6 129)">2</text>
<text x="148" y="129" transform="rotate(-90 148 129)">2</text>
<text x="189.9" y="129" transform="rotate(-90 189.9 129)">2</text>
<text x="41.2" y="136.6">1</text>
<text x="48.8" y="136.6">6</text>
<text x="83.1" y="136.6">1</text>
<text x="90.7" y="136.6">6</text>
<text x="141.5" y="136.6">1</text>
<text x="149.2" y="136.6">6</text>
<text x="183.4" y="136.6">1</text>
<text x="191.1" y="136.6">6</text>
<text x="27.7" y="139.1" transform="rotate(-90 27.7 139.1)">6</text>
<text x="33.6" y="142">2</text>
<text x="69.6" y="139.1" transform="rotate(-90 69.6 139.1)">6</text>
<text x="75.5" y="142">2</text>
<text x="128" y="139.1" transform="rotate(-90 128 139.1)">6</text>
<text x="133.9" y="142">2</text>
<text x="169.9" y="139.1" transform="rotate(-90 169.9 139.1)">6</text>
<text x="175.8" y="142">2</text>
<text x="27.7" y="146.8" transform="rotate(-90 27.7 146.8)">1</text>
<text x="42.9" y="144.2" transform="rotate(-90 42.9 144.2)">3</text>
<text x="48.8" y="147.1">5</text>
<text x="69.6" y="146.8" transform="rotate(-90 69.6 146.8)">1</text>
<text x="84.8" y="144.2" transform="rotate(-90 84.8 144.2)">3</text>
<text x="90.7" y="147.1">5</text>
<text x="128" y="146.8" transform="rotate(-90 128 146.8)">1</text>
<text x="143.3" y="144.2" transform="rotate(-90 143.3 144.2)">3</text>
<text x="149.2" y="147.1">5</text>
<text x="169.9" y="146.8" transform="rotate(-90 169.9 146.8)">1</text>
<text x="185.2" y="144.2" transform="rotate(-90 185.2 144.2)">3</text>
<text x="191.1" y="147.1">5</text>
<text x="42.9" y="151.8" transform="rotate(-90 42.9 151.8)">4</text>
<text x="84.8" y="151.8" transform="rotate(-90 84.8 151.8)">4</text>
<text x="143.3" y="151.8" transform="rotate(-90 143.3 151.8)">4</text>
<text x="185.2" y="151.8" transform="rotate(-90 185.2 151.8)">4</text>
</g>
<g font-size="1.8" fill="#840084">
<text x="65.6" y="179.9">DNI</text>
<text x="65.6" y="183.7">DNI</text>
<text x="101.2" y="187.6">DNI</text>
<text x="65.6" y="195.2">DNI</text>
<text x="101.2" y="192.6">DNI</text>
</g>
<g font-size="1.8" fill="#009600">
<text x="96.5" y="185">R101</text>
<text x="96.5" y="190.1">R104</text>
</g>
</svg>
